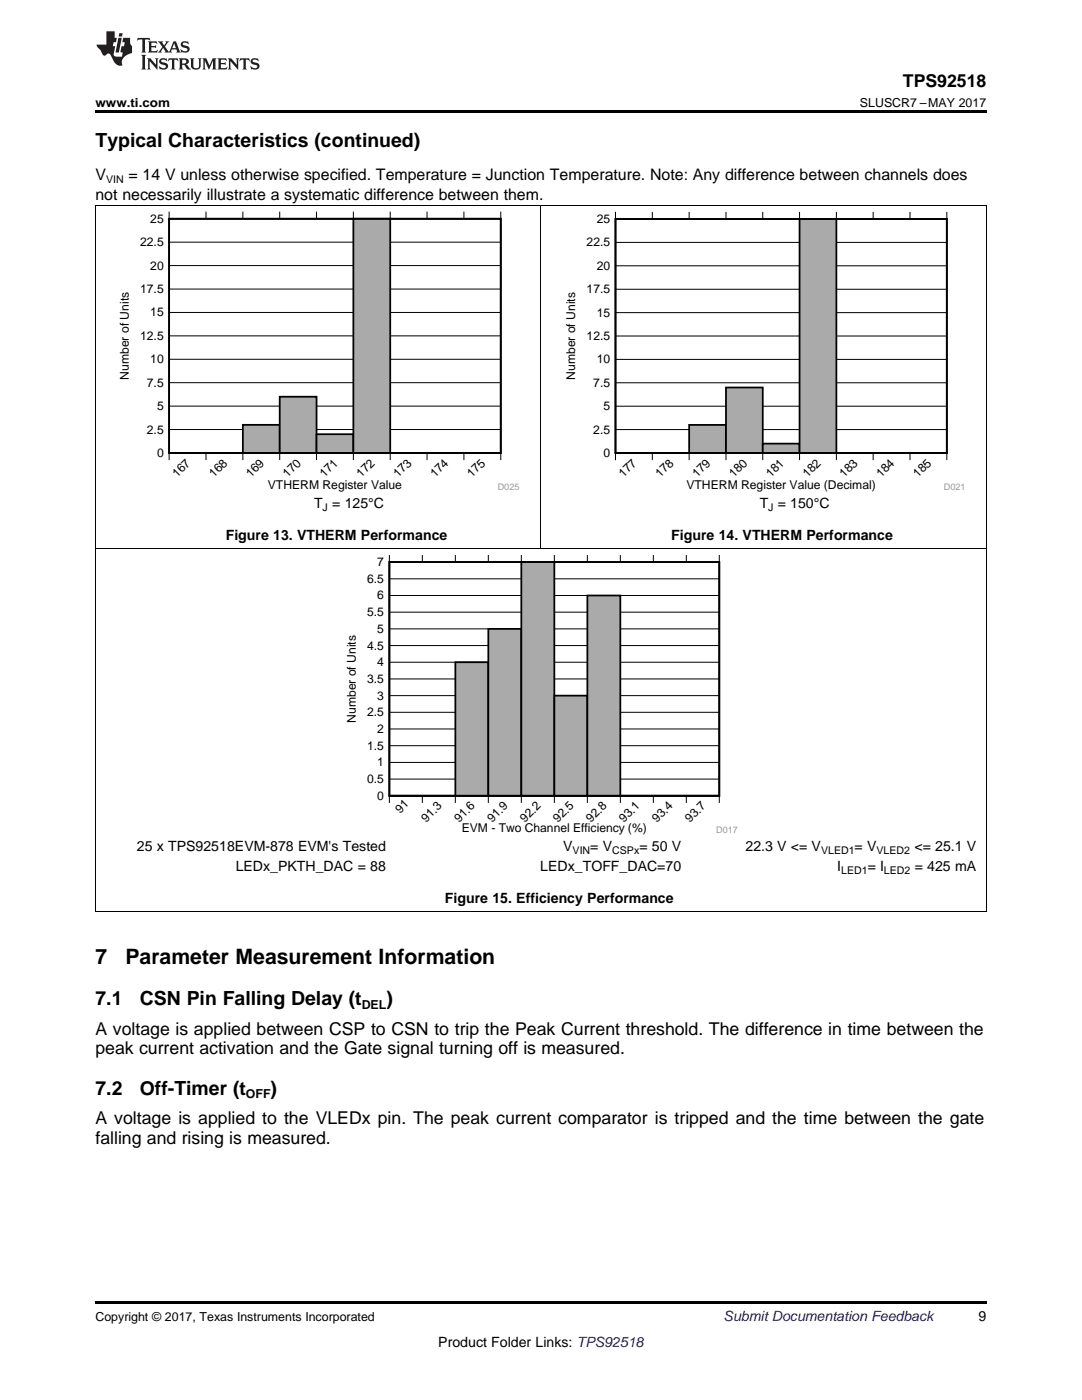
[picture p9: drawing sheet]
<svg xmlns="http://www.w3.org/2000/svg" width="216mm" height="279mm" viewBox="0 0 216 279" stroke-linecap="round" stroke-linejoin="round" font-family="sans-serif">
<path d="M19 181.9h.2zM196.7 181.9h.1zM19 259.7h177.8v.5h-177.8z" fill="#000"/>
<path d="M19.1 109.5v72.4M196.8 109.5v72.4M19 181.9h177.8" fill="none" stroke="#000" stroke-width=".2"/>
<path d="M68.7 110.7h78.5v55.9h-78.5z" fill-rule="evenodd" fill="#fff"/>
<path d="M77.7 112.2h65.8v46.6h-65.8zM77.7 158.8h6.6zM84.3 158.8h6.6z" fill="none" stroke="#000" stroke-width=".35"/>
<g fill="none" stroke="#000" stroke-width=".2">
<path d="M77.7 110.8v1.4h65.8v-1.4M77.7 118.8h65.8M77.7 115.5h65.8M84.3 110.8v1.4M90.9 110.8v1.4M97.4 110.8v1.4M104 110.8v1.4M110.6 110.8v1.4M117.2 110.8v1.4M123.8 110.8v1.4M130.4 110.8v1.4M136.9 110.8v1.4"/>
<path d="M77.7 138.8h65.8M77.7 135.5h65.8M77.7 132.2h65.8M77.7 128.8h65.8M77.7 125.5h65.8M77.7 122.2h65.8M77.7 155.5h65.8M77.7 152.2h65.8M77.7 148.8h65.8M77.7 145.5h65.8M77.7 142.2h65.8M84.3 158.8v1.4"/>
<path d="M90.9 158.8v1.4M97.4 158.8v1.4M104 158.8v1.4M110.6 158.8v1.4M117.2 158.8v1.4M123.8 158.8v1.4M130.4 158.8v1.4M136.9 158.8v1.4M77.7 160.2v-1.4h65.8v1.4"/>
</g>
<path d="M77.7 158.8h13.2" fill="none" stroke="#aaa" stroke-width=".2"/>
<path d="M90.9 132.2h6.5v26.6h-6.5z" fill-rule="evenodd" fill="#aaa"/>
<path d="M90.9 132.2h6.5v26.6h-6.5z" fill="none" stroke="#000" stroke-width=".35"/>
<path d="M97.4 125.5h6.6v33.3h-6.6z" fill-rule="evenodd" fill="#aaa"/>
<path d="M97.4 125.5h6.6v33.3h-6.6z" fill="none" stroke="#000" stroke-width=".35"/>
<path d="M104 112.2h6.6v46.6h-6.6z" fill-rule="evenodd" fill="#aaa"/>
<path d="M104 112.2h6.6v46.6h-6.6z" fill="none" stroke="#000" stroke-width=".35"/>
<path d="M110.6 138.8h6.6v20h-6.6z" fill-rule="evenodd" fill="#aaa"/>
<path d="M110.6 138.8h6.6v20h-6.6z" fill="none" stroke="#000" stroke-width=".35"/>
<path d="M117.2 118.8h6.6v40h-6.6z" fill-rule="evenodd" fill="#aaa"/>
<path d="M77.7 112.2h65.8v46.6h-65.8zM117.2 118.8h6.6v40h-6.6zM123.8 158.8h6.6zM130.4 158.8h6.5zM136.9 158.8h6.6z" fill="none" stroke="#000" stroke-width=".35"/>
<path d="M123.8 158.8h19.7" fill="none" stroke="#aaa" stroke-width=".2"/>
<path d="M19.1 41.1v68.4M107.9 41.1v68.4M196.8 41.1v68.4M19 109.5h177.8" fill="none" stroke="#000" stroke-width=".2"/>
<path d="M23.4 42.2h80.2v56h-80.2z" fill-rule="evenodd" fill="#fff"/>
<path d="M33.7 43.7h66.2v46.7h-66.2zM33.7 90.4h7.4zM41.1 90.4h7.4z" fill="none" stroke="#000" stroke-width=".35"/>
<g fill="none" stroke="#000" stroke-width=".2">
<path d="M33.7 42.2v1.5h66.2v-1.5M33.7 57.7h66.2M33.7 53h66.2M33.7 48.3h66.2M41.1 42.2v1.5M48.5 42.2v1.5M55.8 42.2v1.5M63.2 42.2v1.5M70.5 42.2v1.5M77.9 42.2v1.5M85.2 42.2v1.5M92.6 42.2v1.5"/>
<path d="M33.7 76.4h66.2M33.7 71.7h66.2M33.7 67h66.2M33.7 62.4h66.2M33.7 91.8v-1.4h66.2v1.4M33.7 85.7h66.2M33.7 81.1h66.2M41.1 90.4v1.4M48.5 90.4v1.4M55.8 90.4v1.4M63.2 90.4v1.4M70.5 90.4v1.4"/>
<path d="M77.9 90.4v1.4M85.2 90.4v1.4M92.6 90.4v1.4"/>
</g>
<path d="M33.7 90.4h14.8" fill="none" stroke="#aaa" stroke-width=".2"/>
<path d="M48.5 84.8h7.3v5.6h-7.3z" fill-rule="evenodd" fill="#aaa"/>
<path d="M48.5 84.8h7.3v5.6h-7.3z" fill="none" stroke="#000" stroke-width=".35"/>
<path d="M55.8 79.2h7.4v11.2h-7.4z" fill-rule="evenodd" fill="#aaa"/>
<path d="M55.8 79.2h7.4v11.2h-7.4z" fill="none" stroke="#000" stroke-width=".35"/>
<path d="M63.2 86.7h7.3v3.7h-7.3z" fill-rule="evenodd" fill="#aaa"/>
<path d="M63.2 86.7h7.3v3.7h-7.3z" fill="none" stroke="#000" stroke-width=".35"/>
<path d="M70.5 43.7h7.4v46.7h-7.4z" fill-rule="evenodd" fill="#aaa"/>
<path d="M33.7 43.7h66.2v46.7h-66.2zM70.5 43.7h7.4v46.7h-7.4zM77.9 90.4h7.3zM85.2 90.4h7.4zM92.6 90.4h7.3z" fill="none" stroke="#000" stroke-width=".35"/>
<path d="M77.9 90.4h22" fill="none" stroke="#aaa" stroke-width=".2"/>
<path d="M112.5 42.2h79.8v56h-79.8z" fill-rule="evenodd" fill="#fff"/>
<path d="M122.8 43.7h66.1v46.7h-66.1zM122.8 90.4h7.4zM130.2 90.4h7.3z" fill="none" stroke="#000" stroke-width=".35"/>
<g fill="none" stroke="#000" stroke-width=".2">
<path d="M122.8 42.3v1.4h66.1v-1.4M122.8 57.7h66.1M122.8 53h66.1M122.8 48.4h66.1M130.2 42.3v1.4M137.5 42.3v1.4M144.9 42.3v1.4M152.2 42.3v1.4M159.5 42.3v1.4M166.9 42.3v1.4M174.2 42.3v1.4M181.6 42.3v1.4"/>
<path d="M122.8 76.4h66.1M122.8 71.7h66.1M122.8 67.1h66.1M122.8 62.4h66.1M122.8 91.8v-1.4h66.1v1.4M122.8 85.7h66.1M122.8 81.1h66.1M130.2 90.4v1.4M137.5 90.4v1.4M144.9 90.4v1.4M152.2 90.4v1.4M159.5 90.4v1.4"/>
<path d="M166.9 90.4v1.4M174.2 90.4v1.4M181.6 90.4v1.4"/>
</g>
<path d="M122.8 90.4h14.7" fill="none" stroke="#aaa" stroke-width=".2"/>
<path d="M137.5 84.8h7.4v5.6h-7.4z" fill-rule="evenodd" fill="#aaa"/>
<path d="M137.5 84.8h7.4v5.6h-7.4z" fill="none" stroke="#000" stroke-width=".35"/>
<path d="M144.9 77.3h7.3v13.1h-7.3z" fill-rule="evenodd" fill="#aaa"/>
<path d="M144.9 77.3h7.3v13.1h-7.3z" fill="none" stroke="#000" stroke-width=".35"/>
<path d="M152.2 88.5h7.3v1.9h-7.3z" fill-rule="evenodd" fill="#aaa"/>
<path d="M152.2 88.5h7.3v1.9h-7.3z" fill="none" stroke="#000" stroke-width=".35"/>
<path d="M159.5 43.7h7.4v46.7h-7.4z" fill-rule="evenodd" fill="#aaa"/>
<path d="M122.8 43.7h66.1v46.7h-66.1zM159.5 43.7h7.4v46.7h-7.4zM166.9 90.4h7.3zM174.2 90.4h7.4zM181.6 90.4h7.3z" fill="none" stroke="#000" stroke-width=".35"/>
<path d="M166.9 90.4h22" fill="none" stroke="#aaa" stroke-width=".2"/>
<path d="M19 41.1h177.8" fill="none" stroke="#000" stroke-width=".2"/>
<path d="M19 22h177.8v.5h-177.8z" fill="#000"/>
<g fill="#231f20">
<path d="M27.5 7.6l-.1 .5 .4-.2h.6v.1v2.1l-.2 .4h1l-.3-.4v-2.1l.1-.1h.5l.5 .2-.2-.5zM29.5 8.3l.2 .3v1.5l-.2 .4h1.8l.2-.6a1.04 1.04 0 0 1-1.3 .2v-.7h.6l.3 .2v-.6l-.3 .2h-.6v-.6l.8-.1 .4 .3-.2-.5zM31.5 8.3l.9 1.1-.9 1.1h.8l-.2-.2 .5-.7 .4 .7-.2 .2h1.5l-.1-.2 .1-.4h.9l.1 .4-.2 .2h1l-.3-.3-.7-1.9h-.5l-.9 2-.8-1 .9-1h-.8l.1 .3-.3 .5-.4-.6 .2-.2zM34.7 8.6l.4 1h-.7zM36.3 8.4a.63 .63 0 0 0-.2 .7 .63 .63 0 0 0 .6 .4l.6 .2 .1 .2a.75 .75 0 0 1-.7 .4 .75 .75 0 0 1-.6-.5l.1 .7 .1-.1a1.11 1.11 0 0 0 1.5-.6 1.13 1.13 0 0 0-1.2-.8l-.1-.4a1.04 1.04 0 0 1 1.2 .2l-.2-.5-.1 .1-.5-.2zM28.2 10.9l.2 .4v2.2l-.2 .4h1l-.3-.4v-2.2l.3-.4zM29.3 11.6l.3 .4v1.5l-.3 .4h.8l-.2-.4v-1.3l1.5 1.7v-1.9l.2-.4h-.7l.2 .4v.9l-1.1-1.3zM32 11.8a.62 .62 0 0 0-.2 .7 .62 .62 0 0 0 .6 .4l.6 .1 .1 .3a.76 .76 0 0 1-.7 .3 .76 .76 0 0 1-.6-.4l.1 .7 .1-.1a1.11 1.11 0 0 0 1.5-.6 1.13 1.13 0 0 0-1.2-.8l-.1-.4a1.04 1.04 0 0 1 1.2 .2l-.2-.6-.1 .1-.5-.1zM33.7 11.6l-.2 .6a.61 .61 0 0 1 .8-.3v1.6l-.2 .4h.9l-.2-.4v-1.6a.63 .63 0 0 1 .8 .3l-.2-.6zM35.6 11.6l.3 .4v1.5l-.3 .4h1l-.2-.2v-.8l.5 .2a.76 .76 0 0 0 1.2 .7l-1-1a.58 .58 0 0 0 .6-.5 .58 .58 0 0 0-.5-.6zM36.4 11.9h.1a.45 .45 0 0 1 .5 .1 .45 .45 0 0 1 .1 .5l-.7 .2zM37.9 11.6l.2 .2a2.17 2.17 0 0 0 .3 1.9 .99 .99 0 0 0 1.6-.6v-1.1l.2-.4h-.7l.2 .2a1.92 1.92 0 0 1-.2 1.8 .6 .6 0 0 1-.9-.5v-1.1l.2-.4zM40.4 11.6l.2 .4v1.5l-.2 .4h.7l-.2-.4v-1.4l.8 1.8 .8-1.8v1.4l-.2 .4h.9l-.2-.4v-1.5l.2-.4h-.8l-.6 1.5-.6-1.5zM43.4 11.6l.2 .4v1.5l-.2 .4h1.8l.2-.6a1.04 1.04 0 0 1-1.3 .1v-.6h.5l.4 .2v-.6l-.4 .2h-.5v-.7h.8l.3 .3-.1-.6zM45.5 11.6l.2 .4v1.5l-.2 .4h.7l-.2-.4v-1.3l1.5 1.7v-1.9l.2-.4h-.7l.2 .4v.9l-1.1-1.3zM47.9 11.6l-.1 .6a.61 .61 0 0 1 .8-.3v1.6l-.3 .4h1l-.3-.4 .1-1.6a.63 .63 0 0 1 .7 .3l-.1-.6zM50.2 11.8a.62 .62 0 0 0-.2 .7 .62 .62 0 0 0 .6 .4l.6 .1 .2 .3a.76 .76 0 0 1-.8 .3 .76 .76 0 0 1-.6-.4l.1 .7 .2-.1a1.11 1.11 0 0 0 1.5-.6 1.13 1.13 0 0 0-1.3-.8l-.1-.4a1.04 1.04 0 0 1 1.2 .2l-.1-.6-.2 .1-.5-.1z"/>
<path d="M21.2 6.3v2.6h-1.9l.1 .4 .7 .9a.91 .91 0 0 0 1 .8 .56 .56 0 0 1 .5-.3 .56 .56 0 0 1 .5 .3l.4 .8a1.53 1.53 0 0 0 1.9 1.2 1.54 1.54 0 0 1 1-2.1l.9-.3v-1.4a1.52 1.52 0 0 1-.3-1.6h-1.4l-.2 .8h.5l-.2 .8h-.4l-.2 1v.2l.4 .1-.2 .8a1.93 1.93 0 0 1-1.6-.3l.3-1.8h-.5l.2-.8h.4l.2-.8h-.4v-1.3zM23.6 7.6l-.6 2.9h.7l.6-2.9zM23.8 6.6l-.1 .7h.6l.2-.7z"/>
</g>
<g font-size="4.2">
<text x="19" y="192.4">7</text>
<text x="25" y="192.4">Parameter Measurement Information</text>
</g>
<g font-size="3.9">
<text x="19" y="29.3">Typical Characteristics (continued)</text>
<text x="19" y="200.5">7.1</text>
<text x="27.9" y="200.5">CSN Pin Falling Delay (t</text>
<text x="77.1" y="200.5">)</text>
<text x="19" y="218.4">7.2</text>
<text x="27.9" y="218.4">Off-Timer (t</text>
<text x="54" y="218.4">)</text>
</g>
<g font-size="3.5">
<text x="180.2" y="17.3">TPS92518</text>
<text x="19" y="206.5">A voltage is applied between CSP to CSN to trip the Peak Current threshold. The difference in time between the</text>
<text x="19" y="210.4">peak current activation and the Gate signal turning off is measured.</text>
<text x="19" y="224.4">A voltage is applied to the VLEDx pin. The peak current comparator is tripped and the time between the gate</text>
<text x="19" y="228.3">falling and rising is measured.</text>
</g>
<g font-size="3.2">
<text x="19" y="36">V</text>
<text x="25.6" y="36">= 14 V unless otherwise specified. Temperature = Junction Temperature. Note: Any difference between channels does</text>
<text x="19" y="39.9">not necessarily illustrate a systematic difference between them.</text>
</g>
<g font-size="2.8">
<text x="62.7" y="101.4">T = 125°C</text>
<text x="151.6" y="101.4">T = 150°C</text>
<text x="45" y="107.8">Figure 13. VTHERM Performance</text>
<text x="133.9" y="107.8">Figure 14. VTHERM Performance</text>
<text x="27.3" y="169.8">25 x TPS92518EVM-878 EVM's Tested</text>
<text x="47" y="173.8">LEDx_PKTH_DAC = 88</text>
<text x="107.8" y="173.8">LEDx_TOFF_DAC=70</text>
<text x="112.4" y="169.8">V</text>
<text x="117.8" y="169.8">= V</text>
<text x="127.6" y="169.8">= 50 V</text>
<text x="148.8" y="169.8">22.3 V &lt;= V</text>
<text x="167.1" y="173.8">I</text>
<text x="170.5" y="169.8">= V</text>
<text x="173.1" y="173.8">= I</text>
<text x="182.5" y="169.8">&lt;= 25.1 V</text>
<text x="182.5" y="173.8">= 425 mA</text>
<text x="88.8" y="180.2">Figure 15. Efficiency Performance</text>
<text x="195.3" y="263.6">9</text>
<text x="87.5" y="268.9">Product Folder Links: TPS92518</text>
</g>
<text font-size="2.8" fill="#0000c8" x="144.4" y="263.6">Submit Documentation Feedback</text>
<g font-size="2.5">
<text x="19" y="21.4">www.ti.com</text>
<text x="171.6" y="21.4">SLUSCR7 –MAY 2017</text>
<text x="72.2" y="201.3">DEL</text>
<text x="49.1" y="219.2">OFF</text>
<text x="19" y="263.6">Copyright © 2017, Texas Instruments Incorporated</text>
</g>
<g font-size="2.4">
<text x="30" y="44.5">25</text>
<text x="119.1" y="44.5">25</text>
<text x="28" y="49.1">22.5</text>
<text x="30" y="53.8">20</text>
<text x="117.1" y="49.2">22.5</text>
<text x="119.1" y="53.8">20</text>
<text x="28" y="58.5">17.5</text>
<text x="117.1" y="58.5">17.5</text>
<text x="30" y="63.2">15</text>
<text x="119.1" y="63.2">15</text>
<text x="28" y="67.8">12.5</text>
<text x="117.1" y="67.9">12.5</text>
<text x="25.7" y="75.8" transform="rotate(-90 25.7 75.8)">Number of Units</text>
<text x="29.3" y="77.2">7.5</text>
<text x="30" y="72.5">10</text>
<text x="114.8" y="75.8" transform="rotate(-90 114.8 75.8)">Number of Units</text>
<text x="118.4" y="77.2">7.5</text>
<text x="119.1" y="72.5">10</text>
<text x="31.3" y="81.8">5</text>
<text x="120.4" y="81.9">5</text>
<text x="29.3" y="86.5">2.5</text>
<text x="118.4" y="86.5">2.5</text>
<text x="31.3" y="91.2">0</text>
<text x="35.3" y="95.4" transform="rotate(-45 35.3 95.4)">167</text>
<text x="42.7" y="95.4" transform="rotate(-45 42.7 95.4)">168</text>
<text x="50" y="95.4" transform="rotate(-45 50 95.4)">169</text>
<text x="57.4" y="95.4" transform="rotate(-45 57.4 95.4)">170</text>
<text x="64.7" y="95.4" transform="rotate(-45 64.7 95.4)">171</text>
<text x="72.1" y="95.4" transform="rotate(-45 72.1 95.4)">172</text>
<text x="79.4" y="95.4" transform="rotate(-45 79.4 95.4)">173</text>
<text x="86.8" y="95.4" transform="rotate(-45 86.8 95.4)">174</text>
<text x="94.1" y="95.4" transform="rotate(-45 94.1 95.4)">175</text>
<text x="120.4" y="91.2">0</text>
<text x="124.4" y="95.4" transform="rotate(-45 124.4 95.4)">177</text>
<text x="131.7" y="95.4" transform="rotate(-45 131.7 95.4)">178</text>
<text x="139.1" y="95.4" transform="rotate(-45 139.1 95.4)">179</text>
<text x="146.4" y="95.4" transform="rotate(-45 146.4 95.4)">180</text>
<text x="153.8" y="95.4" transform="rotate(-45 153.8 95.4)">181</text>
<text x="161.1" y="95.4" transform="rotate(-45 161.1 95.4)">182</text>
<text x="168.5" y="95.4" transform="rotate(-45 168.5 95.4)">183</text>
<text x="175.8" y="95.4" transform="rotate(-45 175.8 95.4)">184</text>
<text x="183.2" y="95.4" transform="rotate(-45 183.2 95.4)">185</text>
<text x="53.4" y="97.6">VTHERM Register Value</text>
<text x="137" y="97.6">VTHERM Register Value (Decimal)</text>
<text x="75.3" y="113">7</text>
<text x="73.3" y="116.3">6.5</text>
<text x="75.3" y="119.6">6</text>
<text x="73.3" y="123">5.5</text>
<text x="73.3" y="129.6">4.5</text>
<text x="75.3" y="126.3">5</text>
<text x="73.3" y="136.3">3.5</text>
<text x="75.3" y="133">4</text>
<text x="73.3" y="142.9">2.5</text>
<text x="75.3" y="139.6">3</text>
<text x="71" y="144.2" transform="rotate(-90 71 144.2)">Number of Units</text>
<text x="73.3" y="149.6">1.5</text>
<text x="75.3" y="146.3">2</text>
<text x="75.3" y="152.9">1</text>
<text x="73.3" y="156.3">0.5</text>
<text x="75.3" y="159.6">0</text>
<text x="79.9" y="162.4" transform="rotate(-45 79.9 162.4)">91</text>
<text x="85" y="164.3" transform="rotate(-45 85 164.3)">91.3</text>
<text x="91.6" y="164.3" transform="rotate(-45 91.6 164.3)">91.6</text>
<text x="92.1" y="166">EVM - Two Channel Efficiency (%)</text>
<text x="98.2" y="164.3" transform="rotate(-45 98.2 164.3)">91.9</text>
<text x="104.8" y="164.3" transform="rotate(-45 104.8 164.3)">92.2</text>
<text x="111.3" y="164.3" transform="rotate(-45 111.3 164.3)">92.5</text>
<text x="117.9" y="164.3" transform="rotate(-45 117.9 164.3)">92.8</text>
<text x="124.5" y="164.3" transform="rotate(-45 124.5 164.3)">93.1</text>
<text x="131.1" y="164.3" transform="rotate(-45 131.1 164.3)">93.4</text>
<text x="137.7" y="164.3" transform="rotate(-45 137.7 164.3)">93.7</text>
</g>
<g font-size="2.1">
<text x="21.2" y="36.6">VIN</text>
<text x="64.4" y="102">J</text>
<text x="153.3" y="102">J</text>
<text x="114.3" y="170.4">VIN</text>
<text x="122.2" y="170.4">CSPx</text>
<text x="163.8" y="170.4">VLED1</text>
<text x="174.9" y="170.4">VLED2</text>
<text x="167.9" y="174.4">LED1</text>
<text x="176.4" y="174.4">LED2</text>
</g>
<g font-size="1.8" fill="#999">
<text x="99.3" y="97.8">D025</text>
<text x="188.3" y="97.8">D021</text>
<text x="142.9" y="166.2">D017</text>
</g>
</svg>
